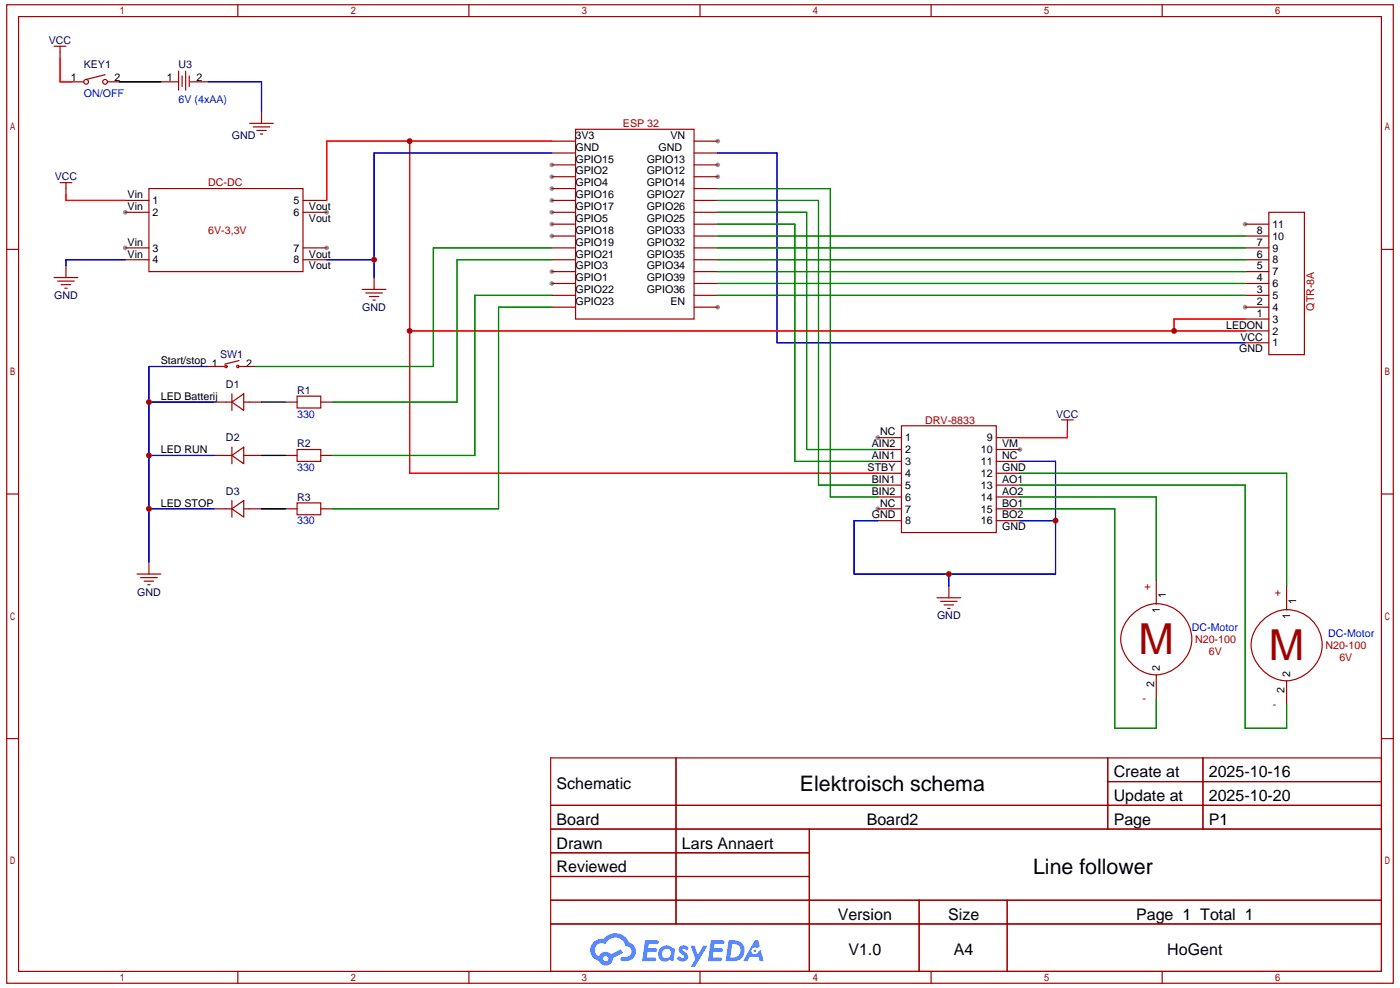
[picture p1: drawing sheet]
<svg xmlns="http://www.w3.org/2000/svg" width="297mm" height="210mm" viewBox="0 0 297 210" stroke-linecap="round" stroke-linejoin="round" font-family="sans-serif">
<g fill="#999">
<circle cx="117.1" cy="35" r=".5"/>
<circle cx="117.1" cy="37.5" r=".5"/>
<circle cx="117.1" cy="40" r=".5"/>
<circle cx="117.1" cy="42.5" r=".5"/>
<circle cx="117.1" cy="45" r=".5"/>
<circle cx="117.1" cy="47.5" r=".5"/>
<circle cx="117.1" cy="50.1" r=".5"/>
<circle cx="117.1" cy="57.6" r=".5"/>
<circle cx="117.1" cy="60.1" r=".5"/>
<circle cx="152.4" cy="29.9" r=".5"/>
<circle cx="152.4" cy="35" r=".5"/>
<circle cx="152.4" cy="37.5" r=".5"/>
<circle cx="152.4" cy="65.2" r=".5"/>
<circle cx="26.6" cy="45" r=".5"/>
<circle cx="26.6" cy="52.6" r=".5"/>
<circle cx="69.3" cy="45" r=".5"/>
<circle cx="69.3" cy="52.6" r=".5"/>
<circle cx="264.3" cy="65.2" r=".5"/>
<circle cx="264.3" cy="47.5" r=".5"/>
<circle cx="186.3" cy="92.8" r=".5"/>
<circle cx="186.3" cy="107.9" r=".5"/>
<circle cx="216.5" cy="95.3" r=".5"/>
</g>
<g fill="none" stroke="#a10000" stroke-width=".25">
<path d="M1.4 1h294.4v207.5h-294.4zM3.9 3.5h289.3v202.5h-289.3zM50.5 1v2.5M99.5 1v2.5M148.6 1v2.5M197.6 1v2.5M246.7 1v2.5M1.4 52.9h2.5M293.2 52.9h2.6M1.4 104.8h2.5M293.2 104.8h2.6M1.4 156.7h2.5"/>
<path d="M293.2 156.7h2.6M116.9 160.7h176.3v45.3h-176.3zM116.9 170.8h176.3M116.9 175.8h176.3M143.5 160.7v35.3M171.8 175.8v30.2M235.1 160.7v15.1M235.1 165.8h58.1M255.4 160.7v15.1M116.9 180.9h54.9M116.9 190.9h176.3M116.9 185.9h54.9"/>
<path d="M116.9 196h176.3M195.1 190.9v15.1M213.8 190.9v15.1M50.5 206v2.5M99.5 206v2.5M148.6 206v2.5M197.6 206v2.5M246.7 206v2.5"/>
</g>
<g fill="#5487ff">
<path d="M144.4 200.8a1.29 1.29 0 0 1 1.8 .2l-.4 .7a.54 .54 0 0 0-.9-.3l.1 .2a1.27 1.27 0 0 1 .8 2 1.52 1.52 0 0 1-2.2-.3l.5-.6 .8 .5a.31 .31 0 0 0 .4-.3 .31 .31 0 0 0-.3-.3 1.11 1.11 0 0 1-.6-1.8z"/>
<path d="M146.6 200.6h.8l.7 1.9 1.2-1.9h.9l-2.7 4.5h-.9l1-1.7z"/>
<path d="M136.9 199.4h1.7a1.29 1.29 0 0 1 1.2 .2 .39 .39 0 0 1-.4 .6h-1.7l-.1 .9h1.6a.39 .39 0 0 1 .3 .5 .39 .39 0 0 1-.4 .3h-1.6l-.2 1.2h1.3a.45 .45 0 0 1 .5 .1 .45 .45 0 0 1 .2 .5l-.4 .2h-2.6z"/>
<path d="M150.9 199.4h1.6a1.31 1.31 0 0 1 1.3 .2 .39 .39 0 0 1-.4 .6h-1.7l-.2 .9h1.7a.39 .39 0 0 1 .3 .5 .39 .39 0 0 1-.4 .3h-1.7l-.1 1.2h1.3a.45 .45 0 0 1 .5 .1 .45 .45 0 0 1 .1 .5l-.3 .2h-2.6z"/>
<path d="M160.2 199.4h.7l.4 1.4-.6 .3a.75 .75 0 0 0-1.1 .3 .75 .75 0 0 0 .4 1 .75 .75 0 0 0 1-.6l.5-.3 .6 2.4h-.8l-.3-1h-1.8l-.5 1h-1z"/>
<path d="M154.7 199.4l-.7 4.5h1.5a2.25 2.25 0 0 0 2.6-2.3 2.25 2.25 0 0 0-2.7-2.2zM155.4 200.2a1.49 1.49 0 0 1 1.8 1.5 1.49 1.49 0 0 1-1.9 1.4h-.3z"/>
<path d="M140.1 201.2a1.57 1.57 0 0 0-.1 2.2 1.57 1.57 0 0 0 2.2 .1l.8 .4 .3-2.5-.2-.3h-.4a1.58 1.58 0 0 0-2.6 .1zM140.8 201.6a.97 .97 0 0 1 1.6 .4 .97 .97 0 0 1-1 1.2 .93 .93 0 0 1-.9-.6 .93 .93 0 0 1 .3-1z"/>
<path d="M126 199.8a2.34 2.34 0 0 0 1.1 4 1.53 1.53 0 0 0 1.8 1 1.53 1.53 0 0 0 1.2-1.6l2.1-1.1-.4-.8-2.1 1.1a1.56 1.56 0 0 0-2.6 .4 1.48 1.48 0 0 1-.7-2 1.48 1.48 0 0 1 2.2-.5 2.21 2.21 0 0 1 2.2-1.4 2.21 2.21 0 0 1 2 1.8 1.15 1.15 0 0 1 1.2 1 1.15 1.15 0 0 1-1 1.3h-.7a.46 .46 0 0 0-.6 .3 .46 .46 0 0 0 .4 .6 2.15 2.15 0 0 0 2.5-1 2.15 2.15 0 0 0-.3-2.6l-.8-.4a3.2 3.2 0 0 0-5.4-.8l-1.1 .1zM128 203.3a.6 .6 0 0 1 1.2 0 .6 .6 0 0 1-1.2 0z"/>
<circle cx="160.2" cy="201.7" r=".28"/>
</g>
<g fill="none" stroke="#a10000" stroke-width=".25">
<path d="M11.5 9.8h2.5M12.7 9.8v2.5M15.3 17.4h2.5M22.3 15.8l-4 1.1M22.8 17.4h2.5M34.1 17.4h3.8M37.9 15.1v4M38.7 16.1v2.3M39.4 15.1v4M40.2 16.1v2.3M40.4 17.4h3.8M12.7 38.7h2.6"/>
<path d="M14 38.7v2.6M31.6 40h32.7v17.6h-32.7zM53 26.2h5M53.8 26.9h3.5M54.5 27.7h2M55.3 28.4h.5M55.5 23.6v2.6M117.1 29.9h5.1M117.1 32.5h5.1M117.1 35h5.1M117.1 37.5h5.1M117.1 40h5.1"/>
<path d="M122.2 27.4h25.1v40.3h-25.1zM147.3 29.9h5.1M147.3 32.5h5.1M147.3 35h5.1M147.3 37.5h5.1M147.3 40h5.1M11.5 58.9h5M12.2 59.6h3.6M14 56.3v2.6M26.6 42.5h5M26.6 45h5M26.6 52.6h5"/>
<path d="M26.6 55.1h5M64.3 42.5h5M64.3 45h5M64.3 52.6h5M64.3 55.1h5M79.4 58.9v2.5M117.1 42.5h5.1M117.1 45h5.1M117.1 47.5h5.1M117.1 50.1h5.1M117.1 52.6h5.1M117.1 55.1h5.1"/>
<path d="M117.1 57.6h5.1M147.3 42.5h5.1M147.3 45h5.1M147.3 47.5h5.1M147.3 50.1h5.1M147.3 52.6h5.1M147.3 55.1h5.1M147.3 57.6h5.1M264.3 47.5h5M264.3 50.1h5M264.3 52.6h5M264.3 55.1h5"/>
<path d="M264.3 57.6h5M269.3 45h7.6v30.2h-7.6zM13 60.4h2M13.8 61.1h.5M44.2 77.7h3.5M50.7 77.7h3.6M50.7 76.5l-3 .7M76.9 61.4h5M77.6 62.1h3.6M78.4 62.9h2M79.2 63.6h.5M117.1 60.1h5.1"/>
<path d="M117.1 62.6h5.1M117.1 65.2h5.1M147.3 60.1h5.1M147.3 62.6h5.1M147.3 65.2h5.1M264.3 60.1h5M264.3 62.6h5M264.3 65.2h5M264.3 72.7h5M264.3 70.2h5M264.3 67.7h5M45.5 85.3h3.7"/>
<path d="M45.5 96.6h3.7M49.2 85.3l2.5-1.8v3.5zM49.2 96.6l2.5-1.8v3.6zM49.2 83.5v3.5M49.2 94.8v3.6M51.7 85.3h3.8M51.7 96.6h3.8M60.5 85.3h2.6M60.5 96.6h2.6M63.1 84h5v2.5h-5zM63.1 95.3h5v2.6h-5zM68.1 85.3h2.5"/>
<path d="M68.1 96.6h2.5M186.3 92.8h5.1M186.3 95.3h5.1M186.3 97.9h5.1M191.4 90.3h20.1v22.7h-20.1zM211.5 92.8h5M211.5 95.3h5M211.5 97.9h5M225.3 89.1h2.5M226.6 89.1v2.5M31.6 119.2v2.6M45.5 107.9h3.7"/>
<path d="M49.2 107.9l2.5-1.7v3.5zM49.2 106.2v3.5M51.7 107.9h3.8M60.5 107.9h2.6M63.1 106.7h5v2.5h-5zM68.1 107.9h2.5M186.3 100.4h5.1M186.3 102.9h5.1M186.3 105.4h5.1M186.3 107.9h5.1M186.3 110.4h5.1M211.5 100.4h5"/>
<path d="M211.5 102.9h5M211.5 105.4h5M211.5 107.9h5M211.5 110.4h5M29.1 121.8h5M29.9 122.5h3.5M30.6 123.3h2M31.4 124h.5M198.9 126.8h5M199.7 127.5h3.5M200.4 128.3h2M201.2 129.1h.5"/>
<path d="M201.4 124.3v2.5M240 130.6a7.4 7.4 0 0 1 11.3 .2 7.4 7.4 0 0 1-2.1 11.1 6.9 6.9 0 0 1-9.5-1.7 6.8 6.8 0 0 1 .3-9.6zM245.4 123v5M267.7 131.9a7.4 7.4 0 0 1 11.3 .2 7.4 7.4 0 0 1-2.1 11.1 6.9 6.9 0 0 1-9.5-1.7 6.8 6.8 0 0 1 .3-9.6zM273.1 124.3v5M245.4 143.1v5.1M273.1 144.4v5"/>
<circle cx="18.3" cy="17.4" r=".5"/>
<circle cx="22.3" cy="17.4" r=".5"/>
<circle cx="48" cy="77.7" r=".25"/>
<circle cx="50.5" cy="77.7" r=".25"/>
</g>
<path d="M12.7 12.3v5.1h2.6M87 29.9v70.5h99.3M117.1 29.9h-47.8v12.6M14 41.3v1.2h12.6M87 70.2h177.3M264.3 67.7h-15.1v2.5M226.6 91.6v1.2h-10.1" fill="none" stroke="#f00" stroke-width=".25"/>
<path d="M25.3 17.4h8.8M55.5 107.9h5" fill="none" stroke="#000" stroke-width=".25"/>
<path d="M44.2 17.4h11.3v6.2M117.1 32.5h-37.7v26.4M152.4 32.5h12.5v40.2h99.4M26.6 55.1h-12.6v1.2M69.3 55.1h10.1M44.2 77.7h-12.6v41.5M31.6 96.6h13.9M31.6 85.3h13.9M216.5 97.9h7.6v23.9h-42.8v-11.4h5M31.6 107.9h13.9M216.5 110.4h7.6M201.4 121.8v2.5" fill="none" stroke="#00f" stroke-width=".25"/>
<g fill="none" stroke="#008700" stroke-width=".25">
<path d="M152.4 40h23.9v65.4h10M117.1 55.1h-20.1v30.2h-26.4M117.1 52.6h-25.1v25.1h-37.7M152.4 55.1h111.9M152.4 57.6h111.9M152.4 50.1h111.9M152.4 52.6h111.9M152.4 47.5h16.3v50.4h17.6M152.4 45h18.8v50.3h15.1M152.4 42.5h21.3v60.4h12.6M117.1 62.6h-16.3v34h-30.2M117.1 65.2h-11.3v42.7h-35.2"/>
<path d="M152.4 60.1h111.9M152.4 62.6h111.9M216.5 102.9h47.8v51.6h8.8v-5.1M216.5 105.4h28.9v17.6M216.5 100.4h56.6v23.9M216.5 107.9h20.1v46.6h8.8v-6.3"/>
</g>
<path d="M55.5 85.3h5" fill="none" stroke="#333" stroke-width=".25"/>
<path d="M55.5 96.6h5" fill="none" stroke="#003" stroke-width=".25"/>
<g fill="#c00">
<circle cx="224.1" cy="110.4" r=".63"/>
<circle cx="201.4" cy="121.8" r=".63"/>
<circle cx="87" cy="29.9" r=".63"/>
<circle cx="87" cy="70.2" r=".63"/>
<circle cx="249.2" cy="70.2" r=".63"/>
<circle cx="79.4" cy="55.1" r=".63"/>
<circle cx="31.6" cy="107.9" r=".63"/>
<circle cx="31.6" cy="96.6" r=".63"/>
<circle cx="31.6" cy="85.3" r=".63"/>
</g>
<g font-size="9.1" fill="#a00000">
<text x="241.7" y="138.7">M</text>
<text x="269.3" y="140">M</text>
</g>
<g font-size="4.5">
<text x="169.8" y="167.7">Elektroisch schema</text>
<text x="219.3" y="185.3">Line follower</text>
</g>
<g font-size="3.4">
<text x="118.2" y="167.4">Schematic</text>
<text x="236.4" y="164.9">Create at</text>
<text x="256.6" y="164.9">2025-10-16</text>
<text x="236.4" y="169.9">Update at</text>
<text x="256.6" y="169.9">2025-10-20</text>
<text x="118.2" y="174.9">Board</text>
<text x="118.2" y="180">Drawn</text>
<text x="144.8" y="180">Lars Annaert</text>
<text x="184" y="174.9">Board2</text>
<text x="236.4" y="174.9">Page</text>
<text x="256.6" y="174.9">P1</text>
<text x="118.2" y="185">Reviewed</text>
<text x="177.8" y="195.1">Version</text>
<text x="201.3" y="195.1">Size</text>
<text x="241.2" y="195.1">Page 1 Total 1</text>
<text x="180.1" y="202.6">V1.0</text>
<text x="202.5" y="202.6">A4</text>
<text x="247.8" y="202.6">HoGent</text>
</g>
<g font-size="2.3" fill="#000080">
<text x="10.4" y="9.3">VCC</text>
<text x="17.8" y="14.4">KEY1</text>
<text x="37.9" y="14.4">U3</text>
<text x="49.2" y="29.5">GND</text>
<text x="11.6" y="38.3">VCC</text>
<text x="11.5" y="63.4">GND</text>
<text x="76.9" y="65.9">GND</text>
<text x="46.7" y="76">SW1</text>
<text x="48" y="82.3">D1</text>
<text x="63.1" y="83.5">R1</text>
<text x="224.2" y="88.6">VCC</text>
<text x="48" y="93.6">D2</text>
<text x="63.1" y="94.9">R2</text>
<text x="48" y="104.9">D3</text>
<text x="63.1" y="106.2">R3</text>
<text x="29.1" y="126.3">GND</text>
<text x="198.9" y="131.3">GND</text>
</g>
<g font-size="2.3">
<text x="15" y="17.1">1</text>
<text x="24.3" y="17.1">2</text>
<text x="35.4" y="17.1">1</text>
<text x="41.7" y="17.1">2</text>
<text x="122.2" y="29.5">3V3</text>
<text x="142.3" y="29.5">VN</text>
<text x="122.2" y="32">GND</text>
<text x="122.2" y="34.5">GPIO15</text>
<text x="137.3" y="34.5">GPIO13</text>
<text x="139.8" y="32">GND</text>
<text x="122.2" y="37">GPIO2</text>
<text x="122.2" y="39.5">GPIO4</text>
<text x="137.3" y="37">GPIO12</text>
<text x="137.3" y="39.5">GPIO14</text>
<text x="27.1" y="42">Vin</text>
<text x="27.1" y="44.6">Vin</text>
<text x="32.4" y="43.3">1</text>
<text x="32.4" y="45.8">2</text>
<text x="62.3" y="43.3">5</text>
<text x="62.3" y="45.8">6</text>
<text x="65.6" y="44.6">Vout</text>
<text x="65.6" y="47.1">Vout</text>
<text x="122.2" y="42">GPIO16</text>
<text x="122.2" y="44.6">GPIO17</text>
<text x="122.2" y="47.1">GPIO5</text>
<text x="137.3" y="42">GPIO27</text>
<text x="137.3" y="44.6">GPIO26</text>
<text x="137.3" y="47.1">GPIO25</text>
<text x="27.1" y="52.1">Vin</text>
<text x="32.4" y="53.4">3</text>
<text x="62.3" y="53.4">7</text>
<text x="122.2" y="49.6">GPIO18</text>
<text x="122.2" y="52.1">GPIO19</text>
<text x="137.3" y="49.6">GPIO33</text>
<text x="137.3" y="52.1">GPIO32</text>
<text x="266.8" y="52.1">7</text>
<text x="266.8" y="49.6">8</text>
<text x="270.1" y="53.4">9</text>
<text x="270.1" y="50.8">10</text>
<text x="270.1" y="48.3">11</text>
<text x="27.1" y="54.6">Vin</text>
<text x="32.4" y="55.9">4</text>
<text x="62.3" y="55.9">8</text>
<text x="65.6" y="54.6">Vout</text>
<text x="65.6" y="57.1">Vout</text>
<text x="122.2" y="54.6">GPIO21</text>
<text x="122.2" y="57.1">GPIO3</text>
<text x="122.2" y="59.6">GPIO1</text>
<text x="137.3" y="54.6">GPIO35</text>
<text x="137.3" y="57.1">GPIO34</text>
<text x="137.3" y="59.6">GPIO39</text>
<text x="266.8" y="59.6">4</text>
<text x="266.8" y="57.1">5</text>
<text x="266.8" y="54.6">6</text>
<text x="270.1" y="58.4">7</text>
<text x="270.1" y="55.9">8</text>
<text x="122.2" y="62.2">GPIO22</text>
<text x="122.2" y="64.7">GPIO23</text>
<text x="137.3" y="62.2">GPIO36</text>
<text x="142.3" y="64.7">EN</text>
<text x="266.8" y="64.7">2</text>
<text x="266.8" y="62.2">3</text>
<text x="270.1" y="65.9">4</text>
<text x="270.1" y="63.4">5</text>
<text x="270.1" y="60.9">6</text>
<text x="260.3" y="69.7">LEDON</text>
<text x="266.8" y="67.2">1</text>
<text x="270.1" y="71">2</text>
<text x="270.1" y="68.5">3</text>
<text x="34.1" y="77.3">Start/stop 1</text>
<text x="52.2" y="77.7">2</text>
<text x="263" y="74.7">GND</text>
<text x="263.3" y="72.2">VCC</text>
<text x="270.1" y="73.5">1</text>
<text x="34.1" y="84.8">LED Batterij</text>
<text x="185.1" y="94.9">AIN2</text>
<text x="186.8" y="92.4">NC</text>
<text x="192.1" y="93.6">1</text>
<text x="209.5" y="93.6">9</text>
<text x="212.7" y="94.9">VM</text>
<text x="34.1" y="96.1">LED RUN</text>
<text x="184.2" y="99.9">STBY</text>
<text x="185.1" y="97.4">AIN1</text>
<text x="192.1" y="96.1">2</text>
<text x="192.1" y="98.6">3</text>
<text x="192.1" y="101.2">4</text>
<text x="208.2" y="96.1">10</text>
<text x="208.2" y="98.6">11</text>
<text x="208.2" y="101.2">12</text>
<text x="212.7" y="97.4">NC</text>
<text x="212.7" y="99.9">GND</text>
<text x="34.1" y="107.4">LED STOP</text>
<text x="185.1" y="102.4">BIN1</text>
<text x="185.1" y="104.9">BIN2</text>
<text x="186.8" y="107.4">NC</text>
<text x="192.1" y="103.7">5</text>
<text x="192.1" y="106.2">6</text>
<text x="208.2" y="103.7">13</text>
<text x="208.2" y="106.2">14</text>
<text x="212.7" y="102.4">AO1</text>
<text x="212.7" y="104.9">AO2</text>
<text x="212.7" y="107.4">BO1</text>
<text x="185.1" y="110">GND</text>
<text x="192.1" y="108.7">7</text>
<text x="192.1" y="111.2">8</text>
<text x="208.2" y="108.7">15</text>
<text x="208.2" y="111.2">16</text>
<text x="212.7" y="110">BO2</text>
<text x="212.7" y="112.5">GND</text>
<text x="246.2" y="130.1" transform="rotate(-90 246.2 130.1)">1</text>
<text x="247.5" y="126.8" transform="rotate(-90 247.5 126.8)">1</text>
<text x="273.9" y="131.3" transform="rotate(-90 273.9 131.3)">1</text>
<text x="275.2" y="128" transform="rotate(-90 275.2 128)">1</text>
<text x="246.2" y="142.4" transform="rotate(-90 246.2 142.4)">2</text>
<text x="273.9" y="143.6" transform="rotate(-90 273.9 143.6)">2</text>
<text x="245" y="145.7" transform="rotate(-90 245 145.7)">2</text>
<text x="272.6" y="146.9" transform="rotate(-90 272.6 146.9)">2</text>
</g>
<g font-size="2.3" fill="#00f">
<text x="17.8" y="20.7">ON/OFF</text>
<text x="37.9" y="21.9">6V (4xAA)</text>
<text x="63.1" y="88.6">330</text>
<text x="63.1" y="99.9">330</text>
<text x="63.1" y="111.2">330</text>
<text x="253" y="133.9">DC-Motor</text>
<text x="281.9" y="135.1">DC-Motor</text>
</g>
<g font-size="2.3" fill="#a00000">
<text x="132.2" y="26.9">ESP 32</text>
<text x="44.2" y="39.5">DC-DC</text>
<text x="44.2" y="49.6">6V-3,3V</text>
<text x="278.9" y="65.9" transform="rotate(-90 278.9 65.9)">QTR-8A</text>
<text x="196.4" y="89.8">DRV-8833</text>
<text x="242.9" y="125.1">+</text>
<text x="270.6" y="126.3">+</text>
<text x="253.7" y="136.4">N20-100</text>
<text x="281.3" y="137.6">N20-100</text>
<text x="256.6" y="138.9">6V</text>
<text x="284.3" y="140.1">6V</text>
<text x="242.5" y="149">-</text>
<text x="270.2" y="150.2">-</text>
</g>
</svg>
